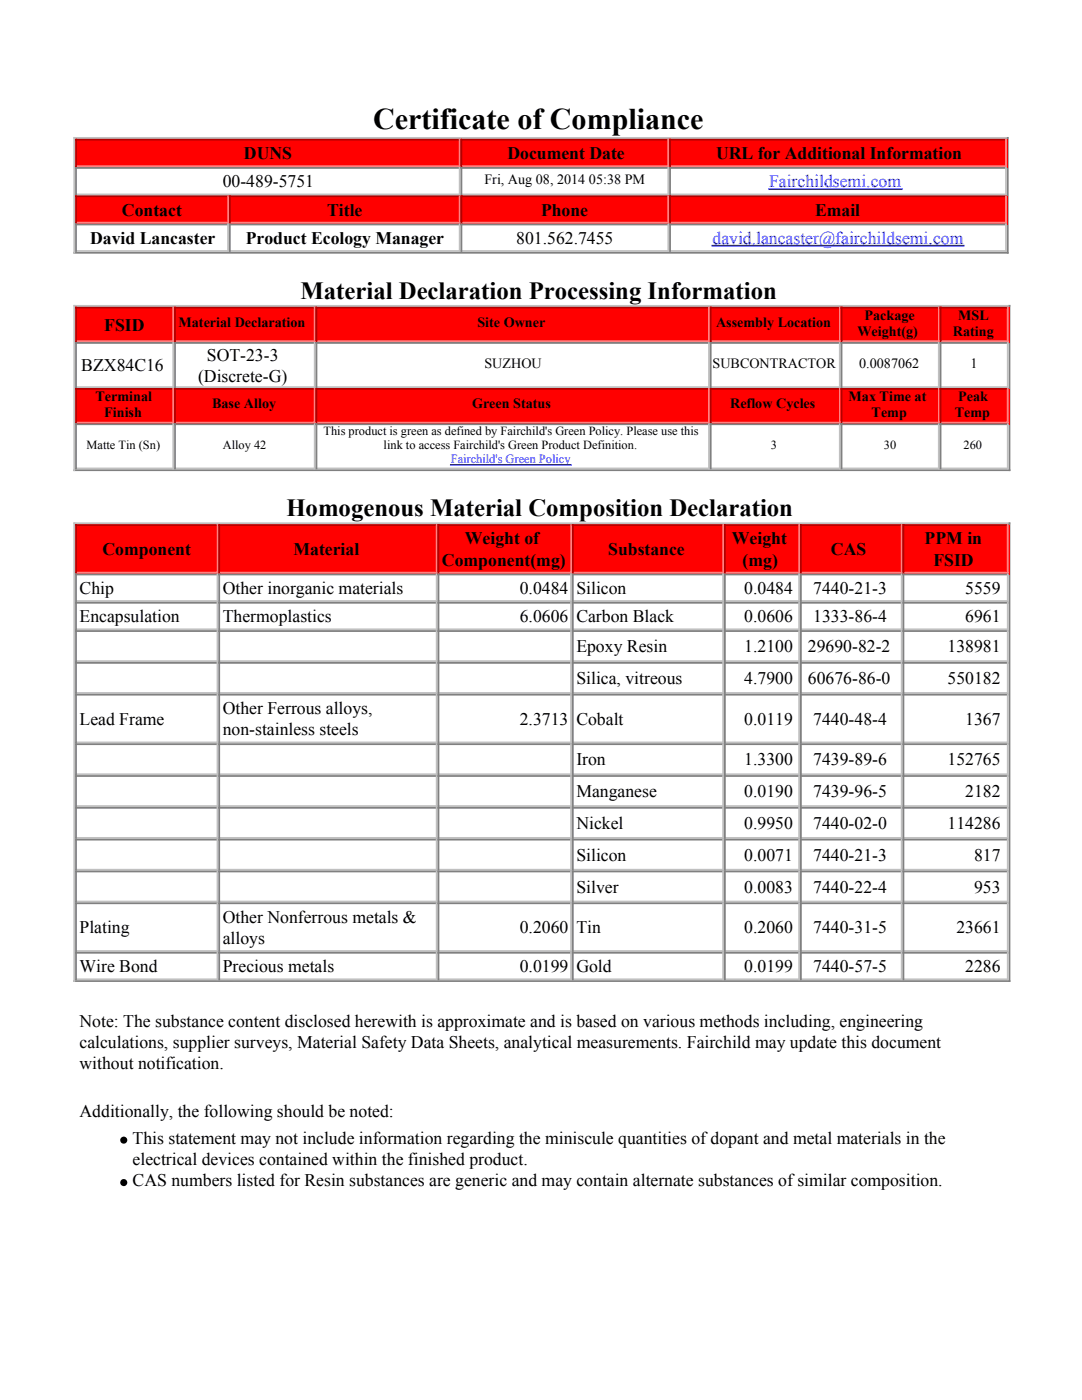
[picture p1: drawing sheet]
<svg xmlns="http://www.w3.org/2000/svg" width="216mm" height="279mm" viewBox="0 0 216 279" stroke-linecap="round" stroke-linejoin="round" font-family="sans-serif">
<path d="M201.1 27.5h-186.3v22.9" fill="none" stroke="#c0c0c0" stroke-width=".35"/>
<path d="M201.1 27.5v22.9h-186.3" fill="none" stroke="#808080" stroke-width=".35"/>
<path d="M15.2 27.9h76.9v5.6h-76.9z" fill="#f00"/>
<path d="M91.7 27.9h-76.5v5.3" fill="none" stroke="#b20000" stroke-width=".35"/>
<path d="M91.7 27.9v5.3h-76.5" fill="none" stroke="#ff8080" stroke-width=".35"/>
<path d="M92.1 27.9h41.6v5.6h-41.6z" fill="#f00"/>
<path d="M133.3 27.9h-41.2v5.3" fill="none" stroke="#b20000" stroke-width=".35"/>
<path d="M133.3 27.9v5.3h-41.2" fill="none" stroke="#ff8080" stroke-width=".35"/>
<path d="M133.7 27.9h67.4v5.6h-67.4z" fill="#f00"/>
<path d="M200.7 27.9h-67v5.3" fill="none" stroke="#b20000" stroke-width=".35"/>
<path d="M200.7 27.9v5.3h-67" fill="none" stroke="#ff8080" stroke-width=".35"/>
<path d="M91.7 33.5h-76.5v5.3M133.3 33.5h-41.2v5.3M200.7 33.5h-67v5.3" fill="none" stroke="#808080" stroke-width=".35"/>
<path d="M91.7 33.5v5.3h-76.5M133.3 33.5v5.3h-41.2M200.7 33.5v5.3h-67" fill="none" stroke="#c0c0c0" stroke-width=".35"/>
<path d="M153.5 37.7h26.4" fill="none" stroke="#00f" stroke-width=".35"/>
<path d="M15.2 39.2h30.7v5.6h-30.7z" fill="#f00"/>
<path d="M45.5 39.2h-30.3v5.2" fill="none" stroke="#b20000" stroke-width=".35"/>
<path d="M45.5 39.2v5.2h-30.3" fill="none" stroke="#ff8080" stroke-width=".35"/>
<path d="M45.9 39.2h46.2v5.6h-46.2z" fill="#f00"/>
<path d="M91.7 39.2h-45.8v5.2" fill="none" stroke="#b20000" stroke-width=".35"/>
<path d="M91.7 39.2v5.2h-45.8" fill="none" stroke="#ff8080" stroke-width=".35"/>
<path d="M92.1 39.2h41.6v5.6h-41.6z" fill="#f00"/>
<path d="M133.3 39.2h-41.2v5.2" fill="none" stroke="#b20000" stroke-width=".35"/>
<path d="M133.3 39.2v5.2h-41.2" fill="none" stroke="#ff8080" stroke-width=".35"/>
<path d="M133.7 39.2h67.4v5.6h-67.4z" fill="#f00"/>
<path d="M200.7 39.2h-67v5.2" fill="none" stroke="#b20000" stroke-width=".35"/>
<path d="M200.7 39.2v5.2h-67" fill="none" stroke="#ff8080" stroke-width=".35"/>
<path d="M45.5 44.8h-30.3v5.3M91.7 44.8h-45.8v5.3M133.3 44.8h-41.2v5.3M200.7 44.8h-67v5.3M201.4 61v32.8h-186.6" fill="none" stroke="#808080" stroke-width=".35"/>
<path d="M45.5 44.8v5.3h-30.3M91.7 44.8v5.3h-45.8M133.3 44.8v5.3h-41.2M200.7 44.8v5.3h-67M201.4 61h-186.6v32.8" fill="none" stroke="#c0c0c0" stroke-width=".35"/>
<path d="M142.2 49h50.1" fill="none" stroke="#00f" stroke-width=".35"/>
<path d="M15.2 61.4h19.7v7h-19.7z" fill="#f00"/>
<path d="M34.6 61.4h-19.4v6.7" fill="none" stroke="#b20000" stroke-width=".35"/>
<path d="M34.6 61.4v6.7h-19.4" fill="none" stroke="#ff8080" stroke-width=".35"/>
<path d="M34.9 61.4h28.2v7h-28.2z" fill="#f00"/>
<path d="M62.8 61.4h-27.9v6.7" fill="none" stroke="#b20000" stroke-width=".35"/>
<path d="M62.8 61.4v6.7h-27.9" fill="none" stroke="#ff8080" stroke-width=".35"/>
<path d="M63.1 61.4h78.7v7h-78.7z" fill="#f00"/>
<path d="M141.5 61.4h-78.4v6.7" fill="none" stroke="#b20000" stroke-width=".35"/>
<path d="M141.5 61.4v6.7h-78.4" fill="none" stroke="#ff8080" stroke-width=".35"/>
<path d="M141.8 61.4h26.1v7h-26.1z" fill="#f00"/>
<path d="M167.6 61.4h-25.8v6.7" fill="none" stroke="#b20000" stroke-width=".35"/>
<path d="M167.6 61.4v6.7h-25.8" fill="none" stroke="#ff8080" stroke-width=".35"/>
<path d="M167.9 61.4h19.8v7h-19.8z" fill="#f00"/>
<path d="M187.3 61.4h-19.4v6.7" fill="none" stroke="#b20000" stroke-width=".35"/>
<path d="M187.3 61.4v6.7h-19.4" fill="none" stroke="#ff8080" stroke-width=".35"/>
<path d="M187.7 61.4h13.7v7h-13.7z" fill="#f00"/>
<path d="M201.1 61.4h-13.4v6.7" fill="none" stroke="#b20000" stroke-width=".35"/>
<path d="M201.1 61.4v6.7h-13.4" fill="none" stroke="#ff8080" stroke-width=".35"/>
<path d="M34.6 68.4h-19.4v8.9M62.8 68.4h-27.9v8.9M141.5 68.4h-78.4v8.9M167.6 68.4h-25.8v8.9M187.3 68.4h-19.4v8.9M201.1 68.4h-13.4v8.9" fill="none" stroke="#808080" stroke-width=".35"/>
<path d="M34.6 68.4v8.9h-19.4M62.8 68.4v8.9h-27.9M141.5 68.4v8.9h-78.4M167.6 68.4v8.9h-25.8M187.3 68.4v8.9h-19.4M201.1 68.4v8.9h-13.4" fill="none" stroke="#c0c0c0" stroke-width=".35"/>
<path d="M15.2 77.6h19.7v7.1h-19.7z" fill="#f00"/>
<path d="M34.6 77.6h-19.4v6.7" fill="none" stroke="#b20000" stroke-width=".35"/>
<path d="M34.6 77.6v6.7h-19.4" fill="none" stroke="#ff8080" stroke-width=".35"/>
<path d="M34.9 77.6h28.2v7.1h-28.2z" fill="#f00"/>
<path d="M62.8 77.6h-27.9v6.7" fill="none" stroke="#b20000" stroke-width=".35"/>
<path d="M62.8 77.6v6.7h-27.9" fill="none" stroke="#ff8080" stroke-width=".35"/>
<path d="M63.1 77.6h78.7v7.1h-78.7z" fill="#f00"/>
<path d="M141.5 77.6h-78.4v6.7" fill="none" stroke="#b20000" stroke-width=".35"/>
<path d="M141.5 77.6v6.7h-78.4" fill="none" stroke="#ff8080" stroke-width=".35"/>
<path d="M141.8 77.6h26.1v7.1h-26.1z" fill="#f00"/>
<path d="M167.6 77.6h-25.8v6.7" fill="none" stroke="#b20000" stroke-width=".35"/>
<path d="M167.6 77.6v6.7h-25.8" fill="none" stroke="#ff8080" stroke-width=".35"/>
<path d="M167.9 77.6h19.8v7.1h-19.8z" fill="#f00"/>
<path d="M187.3 77.6h-19.4v6.7" fill="none" stroke="#b20000" stroke-width=".35"/>
<path d="M187.3 77.6v6.7h-19.4" fill="none" stroke="#ff8080" stroke-width=".35"/>
<path d="M187.7 77.6h13.7v7.1h-13.7z" fill="#f00"/>
<path d="M201.1 77.6h-13.4v6.7" fill="none" stroke="#b20000" stroke-width=".35"/>
<path d="M201.1 77.6v6.7h-13.4" fill="none" stroke="#ff8080" stroke-width=".35"/>
<path d="M34.6 84.7h-19.4v8.8M62.8 84.7h-27.9v8.8M141.5 84.7h-78.4v8.8M167.6 84.7h-25.8v8.8M187.3 84.7h-19.4v8.8M201.1 84.7h-13.4v8.8M201.4 104.4v91.4h-186.6" fill="none" stroke="#808080" stroke-width=".35"/>
<path d="M34.6 84.7v8.8h-19.4M62.8 84.7v8.8h-27.9M141.5 84.7v8.8h-78.4M167.6 84.7v8.8h-25.8M187.3 84.7v8.8h-19.4M201.1 84.7v8.8h-13.4M201.4 104.4h-186.6v91.4" fill="none" stroke="#c0c0c0" stroke-width=".35"/>
<path d="M90 92.8h23.9" fill="none" stroke="#00f" stroke-width=".35"/>
<path d="M15.2 104.8h28.5v9.9h-28.5z" fill="#f00"/>
<path d="M43.4 104.8h-28.2v9.5" fill="none" stroke="#b20000" stroke-width=".35"/>
<path d="M43.4 104.8v9.5h-28.2" fill="none" stroke="#ff8080" stroke-width=".35"/>
<path d="M43.7 104.8h43.8v9.9h-43.8z" fill="#f00"/>
<path d="M87.1 104.8h-43.4v9.5" fill="none" stroke="#b20000" stroke-width=".35"/>
<path d="M87.1 104.8v9.5h-43.4" fill="none" stroke="#ff8080" stroke-width=".35"/>
<path d="M87.5 104.8h26.8v9.9h-26.8z" fill="#f00"/>
<path d="M113.9 104.8h-26.4v9.5" fill="none" stroke="#b20000" stroke-width=".35"/>
<path d="M113.9 104.8v9.5h-26.4" fill="none" stroke="#ff8080" stroke-width=".35"/>
<path d="M114.3 104.8h30.3v9.9h-30.3z" fill="#f00"/>
<path d="M144.3 104.8h-30v9.5" fill="none" stroke="#b20000" stroke-width=".35"/>
<path d="M144.3 104.8v9.5h-30" fill="none" stroke="#ff8080" stroke-width=".35"/>
<path d="M144.6 104.8h15.2v9.9h-15.2z" fill="#f00"/>
<path d="M159.5 104.8h-14.9v9.5" fill="none" stroke="#b20000" stroke-width=".35"/>
<path d="M159.5 104.8v9.5h-14.9" fill="none" stroke="#ff8080" stroke-width=".35"/>
<path d="M159.8 104.8h20.5v9.9h-20.5z" fill="#f00"/>
<path d="M179.9 104.8h-20.1v9.5" fill="none" stroke="#b20000" stroke-width=".35"/>
<path d="M179.9 104.8v9.5h-20.1" fill="none" stroke="#ff8080" stroke-width=".35"/>
<path d="M180.3 104.8h21.1v9.9h-21.1z" fill="#f00"/>
<path d="M201.1 104.8h-20.8v9.5" fill="none" stroke="#b20000" stroke-width=".35"/>
<path d="M201.1 104.8v9.5h-20.8" fill="none" stroke="#ff8080" stroke-width=".35"/>
<g fill="none" stroke="#808080" stroke-width=".35">
<path d="M43.4 114.7h-28.2v5.2M87.1 114.7h-43.4v5.2M113.9 114.7h-26.4v5.2M144.3 114.7h-30v5.2M159.5 114.7h-14.9v5.2M179.9 114.7h-20.1v5.2M201.1 114.7h-20.8v5.2M43.4 120.3h-28.2v5.3M43.4 125.9h-28.2v6M43.4 132.3h-28.2v6M43.4 138.6h-28.2v9.6M87.1 120.3h-43.4v5.3"/>
<path d="M87.1 125.9h-43.4v6M87.1 132.3h-43.4v6M87.1 138.6h-43.4v9.6M113.9 120.3h-26.4v5.3M113.9 125.9h-26.4v6M113.9 132.3h-26.4v6M113.9 138.6h-26.4v9.6M144.3 120.3h-30v5.3M144.3 125.9h-30v6M144.3 132.3h-30v6M144.3 138.6h-30v9.6M159.5 120.3h-14.9v5.3"/>
<path d="M159.5 125.9h-14.9v6M159.5 132.3h-14.9v6M159.5 138.6h-14.9v9.6M179.9 120.3h-20.1v5.3M179.9 125.9h-20.1v6M179.9 132.3h-20.1v6M179.9 138.6h-20.1v9.6M201.1 120.3h-20.8v5.3M201.1 125.9h-20.8v6M201.1 132.3h-20.8v6M201.1 138.6h-20.8v9.6M43.4 148.5h-28.2v6"/>
<path d="M43.4 154.9h-28.2v6M87.1 148.5h-43.4v6M87.1 154.9h-43.4v6M113.9 148.5h-26.4v6M113.9 154.9h-26.4v6M144.3 148.5h-30v6M144.3 154.9h-30v6M159.5 148.5h-14.9v6M159.5 154.9h-14.9v6M179.9 148.5h-20.1v6M179.9 154.9h-20.1v6M201.1 148.5h-20.8v6"/>
<path d="M201.1 154.9h-20.8v6M43.4 161.2h-28.2v6M43.4 167.6h-28.2v6M43.4 173.9h-28.2v6M87.1 161.2h-43.4v6M87.1 167.6h-43.4v6M87.1 173.9h-43.4v6M113.9 161.2h-26.4v6M113.9 167.6h-26.4v6M113.9 173.9h-26.4v6M144.3 161.2h-30v6M144.3 167.6h-30v6"/>
<path d="M144.3 173.9h-30v6M159.5 161.2h-14.9v6M159.5 167.6h-14.9v6M159.5 173.9h-14.9v6M179.9 161.2h-20.1v6M179.9 167.6h-20.1v6M179.9 173.9h-20.1v6M201.1 161.2h-20.8v6M201.1 167.6h-20.8v6M201.1 173.9h-20.8v6M43.4 180.3h-28.2v9.5M43.4 190.1h-28.2v5.3"/>
<path d="M87.1 180.3h-43.4v9.5M87.1 190.1h-43.4v5.3M113.9 180.3h-26.4v9.5M113.9 190.1h-26.4v5.3M144.3 180.3h-30v9.5M144.3 190.1h-30v5.3M159.5 180.3h-14.9v9.5M159.5 190.1h-14.9v5.3M179.9 180.3h-20.1v9.5M179.9 190.1h-20.1v5.3M201.1 180.3h-20.8v9.5M201.1 190.1h-20.8v5.3"/>
</g>
<g fill="none" stroke="#c0c0c0" stroke-width=".35">
<path d="M43.4 114.7v5.2h-28.2M87.1 114.7v5.2h-43.4M113.9 114.7v5.2h-26.4M144.3 114.7v5.2h-30M159.5 114.7v5.2h-14.9M179.9 114.7v5.2h-20.1M201.1 114.7v5.2h-20.8M43.4 120.3v5.3h-28.2M43.4 125.9v6h-28.2M43.4 132.3v6h-28.2M43.4 138.6v9.6h-28.2M87.1 120.3v5.3h-43.4"/>
<path d="M87.1 125.9v6h-43.4M87.1 132.3v6h-43.4M87.1 138.6v9.6h-43.4M113.9 120.3v5.3h-26.4M113.9 125.9v6h-26.4M113.9 132.3v6h-26.4M113.9 138.6v9.6h-26.4M144.3 120.3v5.3h-30M144.3 125.9v6h-30M144.3 132.3v6h-30M144.3 138.6v9.6h-30M159.5 120.3v5.3h-14.9"/>
<path d="M159.5 125.9v6h-14.9M159.5 132.3v6h-14.9M159.5 138.6v9.6h-14.9M179.9 120.3v5.3h-20.1M179.9 125.9v6h-20.1M179.9 132.3v6h-20.1M179.9 138.6v9.6h-20.1M201.1 120.3v5.3h-20.8M201.1 125.9v6h-20.8M201.1 132.3v6h-20.8M201.1 138.6v9.6h-20.8M43.4 148.5v6h-28.2"/>
<path d="M43.4 154.9v6h-28.2M87.1 148.5v6h-43.4M87.1 154.9v6h-43.4M113.9 148.5v6h-26.4M113.9 154.9v6h-26.4M144.3 148.5v6h-30M144.3 154.9v6h-30M159.5 148.5v6h-14.9M159.5 154.9v6h-14.9M179.9 148.5v6h-20.1M179.9 154.9v6h-20.1M201.1 148.5v6h-20.8"/>
<path d="M201.1 154.9v6h-20.8M43.4 161.2v6h-28.2M43.4 167.6v6h-28.2M43.4 173.9v6h-28.2M87.1 161.2v6h-43.4M87.1 167.6v6h-43.4M87.1 173.9v6h-43.4M113.9 161.2v6h-26.4M113.9 167.6v6h-26.4M113.9 173.9v6h-26.4M144.3 161.2v6h-30M144.3 167.6v6h-30"/>
<path d="M144.3 173.9v6h-30M159.5 161.2v6h-14.9M159.5 167.6v6h-14.9M159.5 173.9v6h-14.9M179.9 161.2v6h-20.1M179.9 167.6v6h-20.1M179.9 173.9v6h-20.1M201.1 161.2v6h-20.8M201.1 167.6v6h-20.8M201.1 173.9v6h-20.8M43.4 180.3v9.5h-28.2M43.4 190.1v5.3h-28.2"/>
<path d="M87.1 180.3v9.5h-43.4M87.1 190.1v5.3h-43.4M113.9 180.3v9.5h-26.4M113.9 190.1v5.3h-26.4M144.3 180.3v9.5h-30M144.3 190.1v5.3h-30M159.5 180.3v9.5h-14.9M159.5 190.1v5.3h-14.9M179.9 180.3v9.5h-20.1M179.9 190.1v5.3h-20.1M201.1 180.3v9.5h-20.8M201.1 190.1v5.3h-20.8"/>
</g>
<g fill="#000">
<circle cx="24.7" cy="227.5" r=".71"/>
<circle cx="24.7" cy="236" r=".71"/>
</g>
<text font-size="6" x="74.4" y="25.8">Certificate of Compliance</text>
<g font-size="4.9">
<text x="60" y="59.6">Material Declaration Processing Information</text>
<text x="57.1" y="103">Homogenous Material Composition Declaration</text>
</g>
<g font-size="3.5">
<text x="48.7" y="31.8">DUNS</text>
<text x="101.2" y="31.8">Document Date</text>
<text x="142.9" y="31.8">URL for Additional Information</text>
<text x="44.4" y="37.4">00-489-5751</text>
<text x="24.3" y="43">Contact</text>
<text x="65.3" y="43">Title</text>
<text x="107.9" y="43">Phone</text>
<text x="162.6" y="43">Email</text>
<text x="18" y="48.7">David Lancaster</text>
<text x="49" y="48.7">Product Ecology Manager</text>
<text x="103" y="48.7">801.562.7455</text>
<text x="20.8" y="66">FSID</text>
<text x="41.3" y="72">SOT-23-3</text>
<text x="16.2" y="74.1">BZX84C16</text>
<text x="39.5" y="76.2">(Discrete-G)</text>
<text x="20.5" y="110.8">Component</text>
<text x="58.6" y="110.8">Material</text>
<text x="88.2" y="112.9">Component(mg)</text>
<text x="92.8" y="108.7">Weight of</text>
<text x="121.4" y="110.8">Substance</text>
<text x="146" y="108.7">Weight</text>
<text x="148.2" y="112.9">(mg)</text>
<text x="165.8" y="110.8">CAS</text>
<text x="184.5" y="108.7">PPM in</text>
<text x="186.3" y="112.9">FSID</text>
<text x="15.9" y="118.5">Chip</text>
<text x="44.4" y="118.5">Other inorganic materials</text>
<text x="103.7" y="118.5">0.0484</text>
<text x="115" y="118.5">Silicon</text>
<text x="148.5" y="118.5">0.0484</text>
<text x="162.3" y="118.5">7440-21-3</text>
<text x="192.6" y="118.5">5559</text>
<text x="15.9" y="124.2">Encapsulation</text>
<text x="44.4" y="124.2">Thermoplastics</text>
<text x="103.7" y="124.2">6.0606</text>
<text x="115" y="124.2">Carbon Black</text>
<text x="148.5" y="124.2">0.0606</text>
<text x="162.3" y="124.2">1333-86-4</text>
<text x="192.6" y="124.2">6961</text>
<text x="115" y="130.2">Epoxy Resin</text>
<text x="148.5" y="130.2">1.2100</text>
<text x="161.2" y="130.2">29690-82-2</text>
<text x="189.1" y="130.2">138981</text>
<text x="115" y="136.5">Silica, vitreous</text>
<text x="148.5" y="136.5">4.7900</text>
<text x="161.2" y="136.5">60676-86-0</text>
<text x="189.1" y="136.5">550182</text>
<text x="44.4" y="142.5">Other Ferrous alloys,</text>
<text x="15.9" y="144.6">Lead Frame</text>
<text x="44.4" y="146.8">non-stainless steels</text>
<text x="103.7" y="144.6">2.3713</text>
<text x="115" y="144.6">Cobalt</text>
<text x="148.5" y="144.6">0.0119</text>
<text x="162.3" y="144.6">7440-48-4</text>
<text x="192.6" y="144.6">1367</text>
<text x="115" y="152.8">Iron</text>
<text x="148.5" y="152.8">1.3300</text>
<text x="162.3" y="152.8">7439-89-6</text>
<text x="189.1" y="152.8">152765</text>
<text x="115" y="159.1">Manganese</text>
<text x="148.5" y="159.1">0.0190</text>
<text x="162.3" y="159.1">7439-96-5</text>
<text x="192.6" y="159.1">2182</text>
<text x="115" y="165.5">Nickel</text>
<text x="148.5" y="165.5">0.9950</text>
<text x="162.3" y="165.5">7440-02-0</text>
<text x="189.1" y="165.5">114286</text>
<text x="115" y="171.8">Silicon</text>
<text x="148.5" y="171.8">0.0071</text>
<text x="162.3" y="171.8">7440-21-3</text>
<text x="194.4" y="171.8">817</text>
<text x="115" y="178.2">Silver</text>
<text x="148.5" y="178.2">0.0083</text>
<text x="162.3" y="178.2">7440-22-4</text>
<text x="194.4" y="178.2">953</text>
<text x="44.4" y="184.1">Other Nonferrous metals &amp;</text>
<text x="15.9" y="186.3">Plating</text>
<text x="44.4" y="188.4">alloys</text>
<text x="103.7" y="186.3">0.2060</text>
<text x="115" y="186.3">Tin</text>
<text x="148.5" y="186.3">0.2060</text>
<text x="162.3" y="186.3">7440-31-5</text>
<text x="190.9" y="186.3">23661</text>
<text x="15.9" y="194">Wire Bond</text>
<text x="44.4" y="194">Precious metals</text>
<text x="103.7" y="194">0.0199</text>
<text x="115" y="194">Gold</text>
<text x="148.5" y="194">0.0199</text>
<text x="162.3" y="194">7440-57-5</text>
<text x="192.6" y="194">2286</text>
<text x="15.9" y="205">Note: The substance content disclosed herewith is approximate and is based on various methods including, engineering</text>
<text x="15.9" y="209.2">calculations, supplier surveys, Material Safety Data Sheets, analytical measurements. Fairchild may update this document</text>
<text x="15.9" y="213.4">without notification.</text>
<text x="15.9" y="223">Additionally, the following should be noted:</text>
<text x="26.5" y="228.2">This statement may not include information regarding the miniscule quantities of dopant and metal materials in the</text>
<text x="26.5" y="232.5">electrical devices contained within the finished product.</text>
<text x="26.5" y="236.7">CAS numbers listed for Resin substances are generic and may contain alternate substances of similar composition.</text>
</g>
<g font-size="3.5" fill="#00f">
<text x="153.5" y="37.4">Fairchildsemi.com</text>
<text x="142.2" y="48.7">david.lancaster@fairchildsemi.com</text>
</g>
<g font-size="2.8">
<text x="96.7" y="36.7">Fri, Aug 08, 2014 05:38 PM</text>
<text x="35.6" y="65.3">Material Declaration</text>
<text x="95.2" y="65.3">Site Owner</text>
<text x="142.9" y="65.3">Assembly Location</text>
<text x="172.5" y="63.9">Package</text>
<text x="191.2" y="63.9">MSL</text>
<text x="171.1" y="67">Weight(g)</text>
<text x="190.1" y="67">Rating</text>
<text x="96.7" y="73.4">SUZHOU</text>
<text x="142.2" y="73.4">SUBCONTRACTOR</text>
<text x="171.4" y="73.4">0.0087062</text>
<text x="193.7" y="73.4">1</text>
<text x="19" y="80.1">Terminal</text>
<text x="20.8" y="83.3">Finish</text>
<text x="42.3" y="81.5">Base Alloy</text>
<text x="94.2" y="81.5">Green Status</text>
<text x="145.7" y="81.5">Reflow Cycles</text>
<text x="169.3" y="80.1">Max Time at</text>
<text x="173.9" y="83.3">Temp</text>
<text x="190.5" y="83.3">Temp</text>
<text x="191.2" y="80.1">Peak</text>
</g>
<g font-size="2.5">
<text x="17.3" y="89.6">Matte Tin (Sn)</text>
<text x="44.4" y="89.6">Alloy 42</text>
<text x="64.6" y="86.8">This product is green as defined by Fairchild's Green Policy. Please use this</text>
<text x="76.6" y="89.6">link to access Fairchild's Green Product Definition.</text>
<text x="153.8" y="89.6">3</text>
<text x="176.4" y="89.6">30</text>
<text x="192.3" y="89.6">260</text>
</g>
<text font-size="2.5" fill="#00f" x="90" y="92.4">Fairchild's Green Policy</text>
</svg>
